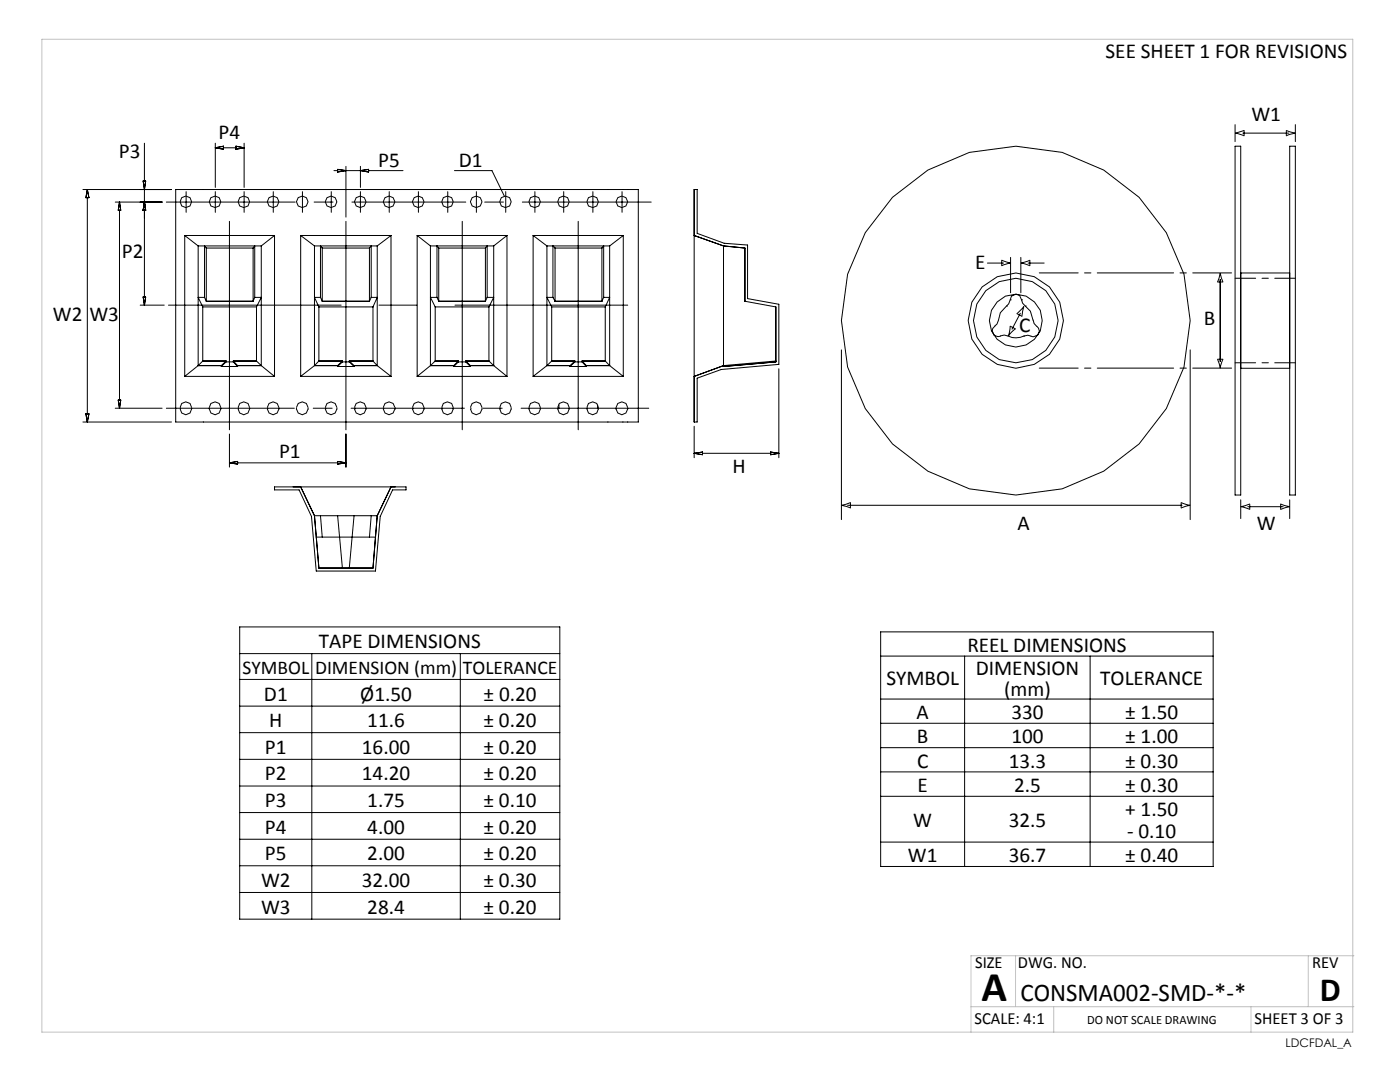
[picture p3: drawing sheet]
<svg xmlns="http://www.w3.org/2000/svg" width="279mm" height="216mm" viewBox="0 0 279 216" stroke-linecap="round" stroke-linejoin="round" font-family="sans-serif">
<g fill="none" stroke="#000" stroke-width=".2">
<path d="M16.5 37.8h17.7M17.4 39.4v43.2M17.4 37.8l.3 1.6h-.6zM28.6 36.1h.5l-.3 1.7zM28.8 28.6v7.5M28.8 37.8v2.5M35.1 37.8h92.3v46.4h-92.3zM37.1 38.2v4.2M43 28.6v8.8M43 38.2v4.2M43 29.5l1.6-.3v.6zM44.6 29.5h2.5"/>
<path d="M47.1 29.2l1.6 .3-1.6 .3zM48.7 28.6v8.8M48.7 38.2v4.2M54.5 38.2v4.2M60.4 38.2v4.2M66.1 38.2v4.2M66.6 34h.8M67.4 33.8l1.6 .2-1.6 .3zM69 33.2v10.1M69 34h2.9M71.9 33.2v4.2M71.9 38.2v4.2"/>
<path d="M71.9 34l1.7-.2v.5zM73.6 34h6.8M77.7 38.2v4.2M83.5 38.2v4.2M89.4 38.2v4.2M90.7 34h7.5l2.4 5.1M95.1 38.2v4.2M100.9 38.2v4.2M106.8 38.2v4.2M112.5 38.2v4.2M118.3 38.2v4.2M124.1 38.2v4.2"/>
<path d="M138.5 37.8h.6v8.8l5.4 1.9 4.7 .4v10.7l6.2 1.1v12l-11.5 1-4.8 1.8v8.7h-.6zM246.5 26.6l1.8-.6v1.1zM246.5 24.9v3.4M246.5 29.2h1.1v69.6h-1.1zM248 26.6h9.2M256.7 26l1.8 .6-1.8 .5zM257.4 29.2h1.1v69.6h-1.1zM258.5 24.9v3.4M23 40.3h9.3M23.8 41.9v37.9M23.8 40.3l.3 1.6h-.5zM28.6 59.3h.5l-.3 1.6z"/>
<path d="M28.8 40.3l.3 1.6h-.5zM28.8 41.9v17.4M33.2 40.3h25.7M36.9 47h17.9M36.9 47v28.1M36.9 47l2.6 2.1M39.5 49.1h12.6M39.5 49.1v23.9M40.8 59.3h-1.3l1 1.9M40.8 59.3l.4 .8M41.2 49.5h9.3M41.2 49.5v10.6"/>
<path d="M41.2 49.5l-.4-.4v10.2M45.8 44.2v41.6M50.5 49.5v10.6M50.5 49.5l.3-.4v10.2M50.8 59.3h1.3l-.9 1.9M50.8 59.3l-.3 .8M52.1 49.1v23.9M54.8 47v28.1M54.8 47l-2.7 2.1M60 47h18M60 47v28.1M60 47l2.8 2.1"/>
<path d="M62.7 40.3h3.8M62.8 49.1h12.5M62.8 49.1v23.9M64 59.3h-1.2l.8 1.9M64 59.3l.3 .8M64.3 49.5h9.4M64.3 49.5v10.6M64.3 49.5l-.3-.4v10.2M69 44.2v41.6M70.2 40.3h22.8M73.7 49.5v10.6M73.7 49.5l.4-.4v10.2"/>
<path d="M74.1 59.3h1.2l-.9 1.9M74.1 59.3l-.4 .8M75.3 49.1v23.9M78 47v28.1M78 47l-2.7 2.1M83.3 47h17.9M83.3 47v28.1M83.3 47l2.6 2.1M85.9 49.1h12.6M85.9 49.1v23.9M87.2 59.3h-1.3l1 1.9M87.2 59.3l.4 .8"/>
<path d="M87.6 49.5h9.3M87.6 49.5v10.6M87.6 49.5l-.4-.4v10.2M92.3 44.2v41.6M96.7 40.3h3.8M96.9 49.5v10.6M96.9 49.5l.3-.4v10.2M97.2 59.3h1.3l-.9 1.9M97.2 59.3l-.3 .8M98.5 49.1v23.9M101.2 47v28.1M101.2 47l-2.7 2.1"/>
<path d="M104.2 40.3h25.8M106.4 47v28.1M106.4 47h18M106.4 47l2.7 2.1M109.1 49.1v23.9M109.1 49.1h12.6M110.3 59.3h-1.2l1 1.9M110.3 59.3l.5 .8M110.8 49.5h9.3M110.8 49.5v10.6M110.8 49.5l-.5-.4v10.2M115.4 44.2v41.6"/>
<path d="M120.1 49.5v10.6M120.1 49.5l.4-.4v10.2M120.5 59.3h1.2l-.9 1.9M120.5 59.3l-.4 .8M121.7 49.1v23.9M124.4 47v28.1M124.4 47l-2.7 2.1M138.5 47l5.9 2.1M144.4 49.1l4.3 .4v10.6l6.1 1.1v11l-10.4 .9zM197.1 52.5h3.2M199.9 51.9l1.8 .6-1.8 .5zM201.6 59.8l.3-.7 .8-.4 .8 .2 .4 .9"/>
<path d="M201.6 59.8l-.3 .8-.4 .5M201.6 59.8h.1M201.7 51.4v7M203.7 52.5l1.8-.6v1.1zM203.7 51.4v7M203.9 59.8h.1M203.9 59.8l.2 .7 .5 .6M205.2 52.5h3.2M243.5 54.5l.6 1.8h-1.1zM243.5 55.8v16.3M247.6 54.5h9.8M23.6 79.8h.5l-.3 1.7z"/>
<path d="M28 60.9h4.8M33.6 60.9h34.5M36.9 75.1h17.9M39.5 73h4.7M39.5 73l-2.6 2.1M40.5 72h4.6M40.5 61.2h10.7M40.5 61.2v10.8M40.5 72l-1 1M41.2 60.1h9.3M44.2 73.1h3.2M44.2 73v.1"/>
<path d="M45.1 72.2h1.5M45.1 72v.2M45.1 72.2l-.9 .9M45.1 72l-.9 1M46.6 72h4.6M46.6 72v.2M46.6 72.2l.8 .9M46.6 72l.8 1M47.4 73h4.7M47.4 73v.1M51.2 61.2v10.8M51.2 72l.9 1"/>
<path d="M52.1 73l2.7 2.1M60 75.1h18M62.8 73h4.6M62.8 73l-2.8 2.1M63.6 72h4.7M63.6 61.2h10.8M63.6 61.2v10.8M63.6 72l-.8 1M64.3 60.1h9.4M67.4 73.1h3.3M67.4 73v.1M68.3 72.2h1.4"/>
<path d="M68.3 72v.2M68.3 72.2l-.9 .9M68.3 72l-.9 1M69.7 72h4.7M69.7 72v.2M69.7 72.2l1 .9M69.7 72l1 1M70.7 73h4.6M70.7 73v.1M74.4 61.2v10.8M74.4 72l.9 1M75.3 73l2.7 2.1"/>
<path d="M75.6 60.9h7.6M83.3 75.1h17.9M85.9 73h4.7M85.9 73l-2.6 2.1M86.9 72h4.6M86.9 61.2h10.7M86.9 61.2v10.8M86.9 72l-1 1M87.6 60.1h9.3M90.6 73.1h3.3M90.6 73v.1M90.8 60.9h34.5"/>
<path d="M91.5 72.2h1.5M91.5 72v.2M91.5 72.2l-.9 .9M91.5 72l-.9 1M93 72h4.6M93 72v.2M93 72.2l.9 .9M93 72l.9 1M93.9 73h4.6M93.9 73v.1M97.6 61.2v10.8M97.6 72l.9 1"/>
<path d="M98.5 73l2.7 2.1M106.4 75.1h18M109.1 73h4.7M109.1 73l-2.7 2.1M110.1 61.2v10.8M110.1 72h4.6M110.1 61.2h10.7M110.1 72l-1 1M110.8 60.1h9.3M113.8 73v.1M113.8 73.1h3.2M114.7 72v.2"/>
<path d="M114.7 72.2h1.5M114.7 72.2l-.9 .9M114.7 72l-.9 1M116.2 72h4.6M116.2 72v.2M116.2 72.2l.8 .9M116.2 72l.8 1M117 73h4.7M117 73v.1M120.8 61.2v10.8M120.8 72l.9 1M121.7 73l2.7 2.1"/>
<path d="M154.8 72l-10.4 1-5.9 2.1M155.4 73.6v17.7M167.9 69.8v33.9M200.9 61.1h.1M200.9 61.1l-1.3 1.3-.3 1.4a1.78 1.78 0 0 1-.8 1.3l-.4 .4-.1 .5 .4 .9 1 .2a2.15 2.15 0 0 1 1.7-.1 3.6 3.6 0 0 0 3.2 .1M201.6 65.1l1 .5-1.3 1.4zM203.6 62.5l-1.6 3.2M204.3 67.1h.1M204.3 61.2l-.4 1.9-.9-.5zM204.6 61.1l1 1 .6 1.8a1.58 1.58 0 0 0 .7 1.2l.4 .4 .1 .6-.2 .7-.9 .4-1.2-.3-.8 .2M204.6 61.1h.1M237.5 69.8v33.9"/>
<path d="M243 71.7h1.1l-.6 1.8zM247.6 73.5h9.8M16.5 84.2h17.7M17.1 82.6h.6l-.3 1.6zM23 81.5h9.3M33.2 81.5h25.5M35.9 81.3l.4-.8 .8-.3 .8 .3 .3 .8M35.9 81.6l.4 .8 .8 .4 .8-.4 .3-.8M36 81.4v.2M38.2 81.4v.2M41.8 81.3l.3-.8 .8-.3 .8 .3 .4 .8M41.8 81.6l.3 .8 .8 .4 .8-.4 .4-.8"/>
<path d="M41.8 81.4v.2M44.1 81.4v.2M45.8 86.6v6.6M45.8 92.4l1.6-.3v.5zM47.4 92.4h20M47.5 81.3l.3-.8 .8-.3 .9 .3 .3 .8M47.5 81.6l.3 .8 .8 .4 .9-.4 .3-.8M47.6 81.4v.2M49.8 81.4v.2M53.3 81.3l.4-.8 .8-.3 .8 .3 .4 .8M53.3 81.6l.4 .8 .8 .4 .8-.4 .4-.8M53.4 81.4v.2"/>
<path d="M54.8 97.2h26.2v.6h-2.6l-2.5 5.2-1 10.9h-11.8l-.9-10.9-2.5-5.2h-4.9zM55.7 81.4v.2M59.2 81.3l.3-.8 .8-.3 .8 .3 .4 .8M59.2 81.6l.3 .8 .8 .4 .8-.4 .4-.8M59.2 81.4v.2M60 97.2l2.8 5.7M61.5 81.4v.2M62.5 81.5h3.8M64.9 81.3l.4-.8 .8-.3 .8 .3 .3 .8M64.9 81.6l.4 .8 .8 .4 .8-.4 .3-.8M65 81.4v.2M67.2 81.4v.2"/>
<path d="M67.4 92.1l1.6 .3-1.6 .2zM69 86.6v6.6M70.1 81.5h22.6M70.7 81.3l.4-.8 .8-.3 .8 .3 .4 .8M70.7 81.6l.4 .8 .8 .4 .8-.4 .4-.8M70.8 81.4v.2M73.1 81.4v.2M76.5 81.3l.3-.8 .8-.3 .9 .3 .3 .8M76.5 81.6l.3 .8 .8 .4 .9-.4 .3-.8M76.6 81.4v.2M78 97.2l-2.7 5.7M78.9 81.4v.2"/>
<path d="M82.3 81.3l.4-.8 .8-.3 .8 .3 .3 .8M82.3 81.6l.4 .8 .8 .4 .8-.4 .3-.8M82.4 81.4v.2M84.6 81.4v.2M88.2 81.3l.3-.8 .8-.3 .8 .3 .4 .8M88.2 81.6l.3 .8 .8 .4 .8-.4 .4-.8M88.2 81.4v.2M90.5 81.4v.2M93.9 81.3l.3-.8 .8-.3 .8 .3 .4 .8M93.9 81.6l.3 .8 .8 .4 .8-.4 .4-.8M94 81.4v.2M96.2 81.4v.2"/>
<path d="M96.4 81.5h3.8M99.7 81.3l.3-.8 .9-.3 .8 .3 .3 .8M99.7 81.6l.3 .8 .9 .4 .8-.4 .3-.8M99.8 81.4v.2M102 81.4v.2M104 81.5h25.5M105.6 81.3l.3-.8 .8-.3 .8 .3 .3 .8M105.6 81.6l.3 .8 .8 .4 .8-.4 .3-.8M105.6 81.4v.2M107.8 81.4v.2M111.3 81.3l.3-.8 .8-.3 .9 .3 .3 .8M111.3 81.6l.3 .8 .8 .4 .9-.4 .3-.8"/>
<path d="M111.4 81.4v.2M111.5 80.8v.7M113.6 81.4v.2M117.1 81.3l.3-.8 .9-.3 .8 .3 .3 .8M117.1 81.6l.3 .8 .9 .4 .8-.4 .3-.8M117.2 81.4v.2M119.3 80.8v.7M119.4 81.4v.2M122.9 81.3l.4-.8 .8-.3 .8 .3 .4 .8M122.9 81.6l.4 .8 .8 .4 .8-.4 .4-.8M122.9 81.4v.2M125.3 81.4v.2"/>
<path d="M138.5 85.1v6.2M138.5 90.5l1.7-.3v.5zM140.2 90.5h13.6M153.8 90.2l1.6 .3-1.6 .2zM247.6 99.7v3.8M257.4 99.7v3.8M62.8 102.9h12.5M62.8 102.9l.8 10.4h10.8l.9-10.4M63.1 107.2h11.8M64 102.9l.3 4.3M67.4 102.9l.9 10.4M70.7 102.9l-1 10.4"/>
<path d="M74.1 102.9l-.4 4.3M167.9 100.8l1.8-.5v1.1zM169.2 100.8h66.7M235.7 100.3l1.8 .5-1.8 .6zM247.6 101.1l1.8-.5v1zM249 101.1h7.1M255.6 100.6l1.8 .5-1.8 .5zM47.8 125.1h63.9v58.3h-63.9zM47.8 130.4h63.9M47.8 135.6h63.9M62.2 130.4v53M91.9 130.4v53"/>
<path d="M175.8 126.1h66.3v46.8h-66.3zM175.8 130.9h66.3M175.8 139.5h66.3M192.5 130.9v42M217.6 130.9v42M47.8 140.9h63.9M47.8 146.2h63.9M47.8 151.5h63.9M47.8 156.8h63.9M175.8 144.3h66.3M175.8 149.2h66.3M175.8 154h66.3"/>
<path d="M175.8 158.9h66.3M47.8 162.1h63.9M47.8 167.5h63.9M47.8 172.8h63.9M47.8 178.1h63.9M175.8 168h66.3"/>
<circle cx="37.1" cy="40.3" r="1.16"/>
<circle cx="42.9" cy="40.3" r="1.16"/>
<circle cx="48.7" cy="40.3" r="1.16"/>
<circle cx="54.5" cy="40.3" r="1.16"/>
<circle cx="60.3" cy="40.3" r="1.16"/>
<circle cx="66.1" cy="40.3" r="1.16"/>
<circle cx="71.9" cy="40.3" r="1.16"/>
<circle cx="77.6" cy="40.3" r="1.16"/>
<circle cx="83.5" cy="40.3" r="1.16"/>
<circle cx="89.3" cy="40.3" r="1.16"/>
<circle cx="95" cy="40.3" r="1.16"/>
<circle cx="100.9" cy="40.3" r="1.16"/>
<circle cx="106.7" cy="40.3" r="1.16"/>
<circle cx="112.5" cy="40.3" r="1.16"/>
<circle cx="118.3" cy="40.3" r="1.16"/>
<circle cx="124.1" cy="40.3" r="1.16"/>
<circle cx="202.7" cy="64" r="34.8"/>
<circle cx="202.7" cy="64" r="8.4"/>
<circle cx="202.7" cy="64" r="9.5"/>
<circle cx="202.7" cy="64" r="5.3"/>
</g>
<path d="M207.4 54.5h38.4M207.4 73.5h38.4" fill="none" stroke="#000" stroke-width=".2" stroke-dasharray="15.2 1.3 1.3 1.3" stroke-dashoffset="7.5"/>
<path d="M246.5 55.5h12M246.5 72.4h12" fill="none" stroke="#000" stroke-width=".2" stroke-dasharray="15.2 1.3 1.3 1.3" stroke-dashoffset="11.1"/>
<path d="M8.4 7.8h261.6v198.2h-261.6zM202.7 190.7v10.2M261.1 190.7v10.2M270.2 190.7h-76.4v15.3M193.8 200.9h76.4M210.3 200.9v5.1M249.7 200.9v5.1" fill="none" stroke="#c0c0c0" stroke-width=".2"/>
<text font-size="8.5" x="195.9" y="199.7">A</text>
<text font-size="6.8" x="263.4" y="199.7">D</text>
<text font-size="5.1" x="203.6" y="199.7">CONSMA002-SMD-*-*</text>
<g font-size="4.2">
<text x="220.6" y="11.6">SEE SHEET 1 FOR REVISIONS</text>
<text x="43.6" y="27.7">P4</text>
<text x="249.7" y="24.1">W1</text>
<text x="23.7" y="31.5">P3</text>
<text x="75.5" y="33.4">P5</text>
<text x="91.6" y="33.4">D1</text>
<text x="24.3" y="51.6">P2</text>
<text x="194.6" y="53.6">E</text>
<text x="10.5" y="64.1">W2</text>
<text x="17.8" y="64.1">W3</text>
<text x="240.3" y="64.9">B</text>
<text x="203.4" y="66.3">C</text>
<text x="55.7" y="91.4">P1</text>
<text x="146.2" y="94.3">H</text>
<text x="203.1" y="105.8">A</text>
<text x="250.8" y="105.8">W</text>
<text x="63.6" y="129.3">TAPE DIMENSIONS</text>
<text x="193.1" y="130.1">REEL DIMENSIONS</text>
<text x="176.9" y="136.8">SYMBOL</text>
<text x="194.7" y="134.6">DIMENSION</text>
<text x="219.6" y="136.8">TOLERANCE</text>
<text x="52.7" y="139.8">D1</text>
<text x="71.9" y="139.8">Ø1.50</text>
<text x="96.5" y="139.8">± 0.20</text>
<text x="182.9" y="143.5">A</text>
<text x="200.4" y="138.9">(mm)</text>
<text x="201.8" y="143.5">330</text>
<text x="224.6" y="143.5">± 1.50</text>
<text x="53.7" y="145.1">H</text>
<text x="73.3" y="145.1">11.6</text>
<text x="96.5" y="145.1">± 0.20</text>
<text x="183" y="148.3">B</text>
<text x="201.8" y="148.3">100</text>
<text x="224.6" y="148.3">± 1.00</text>
<text x="52.9" y="155.7">P2</text>
<text x="52.9" y="150.4">P1</text>
<text x="72.2" y="150.4">16.00</text>
<text x="72.2" y="155.7">14.20</text>
<text x="96.5" y="150.4">± 0.20</text>
<text x="96.5" y="155.7">± 0.20</text>
<text x="183" y="153.2">C</text>
<text x="201.3" y="153.2">13.3</text>
<text x="224.6" y="153.2">± 0.30</text>
<text x="52.9" y="161">P3</text>
<text x="73.3" y="161">1.75</text>
<text x="96.5" y="161">± 0.10</text>
<text x="183.1" y="158">E</text>
<text x="202.4" y="158">2.5</text>
<text x="224.6" y="158">± 0.30</text>
<text x="52.9" y="166.4">P4</text>
<text x="73.3" y="166.4">4.00</text>
<text x="96.5" y="166.4">± 0.20</text>
<text x="182.3" y="165">W</text>
<text x="201.3" y="165">32.5</text>
<text x="224.6" y="162.9">+ 1.50</text>
<text x="225" y="167.2">- 0.10</text>
<text x="52.9" y="171.7">P5</text>
<text x="73.3" y="171.7">2.00</text>
<text x="96.5" y="171.7">± 0.20</text>
<text x="181.2" y="172">W1</text>
<text x="201.3" y="172">36.7</text>
<text x="224.6" y="172">± 0.40</text>
<text x="52.1" y="177">W2</text>
<text x="72.2" y="177">32.00</text>
<text x="96.5" y="177">± 0.30</text>
<text x="52.1" y="182.3">W3</text>
<text x="73.3" y="182.3">28.4</text>
<text x="96.5" y="182.3">± 0.20</text>
</g>
<g font-size="3.9">
<text x="48.4" y="134.4">SYMBOL</text>
<text x="62.9" y="134.4">DIMENSION (mm)</text>
<text x="92.4" y="134.4">TOLERANCE</text>
</g>
<g font-size="3.4">
<text x="194.6" y="193.2">SIZE</text>
<text x="203.1" y="193.2">DWG. NO.</text>
<text x="261.9" y="193.2">REV</text>
<text x="194.5" y="204.3">SCALE: 4:1</text>
<text x="250.4" y="204.3">SHEET 3 OF 3</text>
</g>
<text font-size="2.5" x="217" y="204.3">DO NOT SCALE DRAWING</text>
<text font-size="2.4" x="256.5" y="208.9">LDCFDAL_A</text>
</svg>
